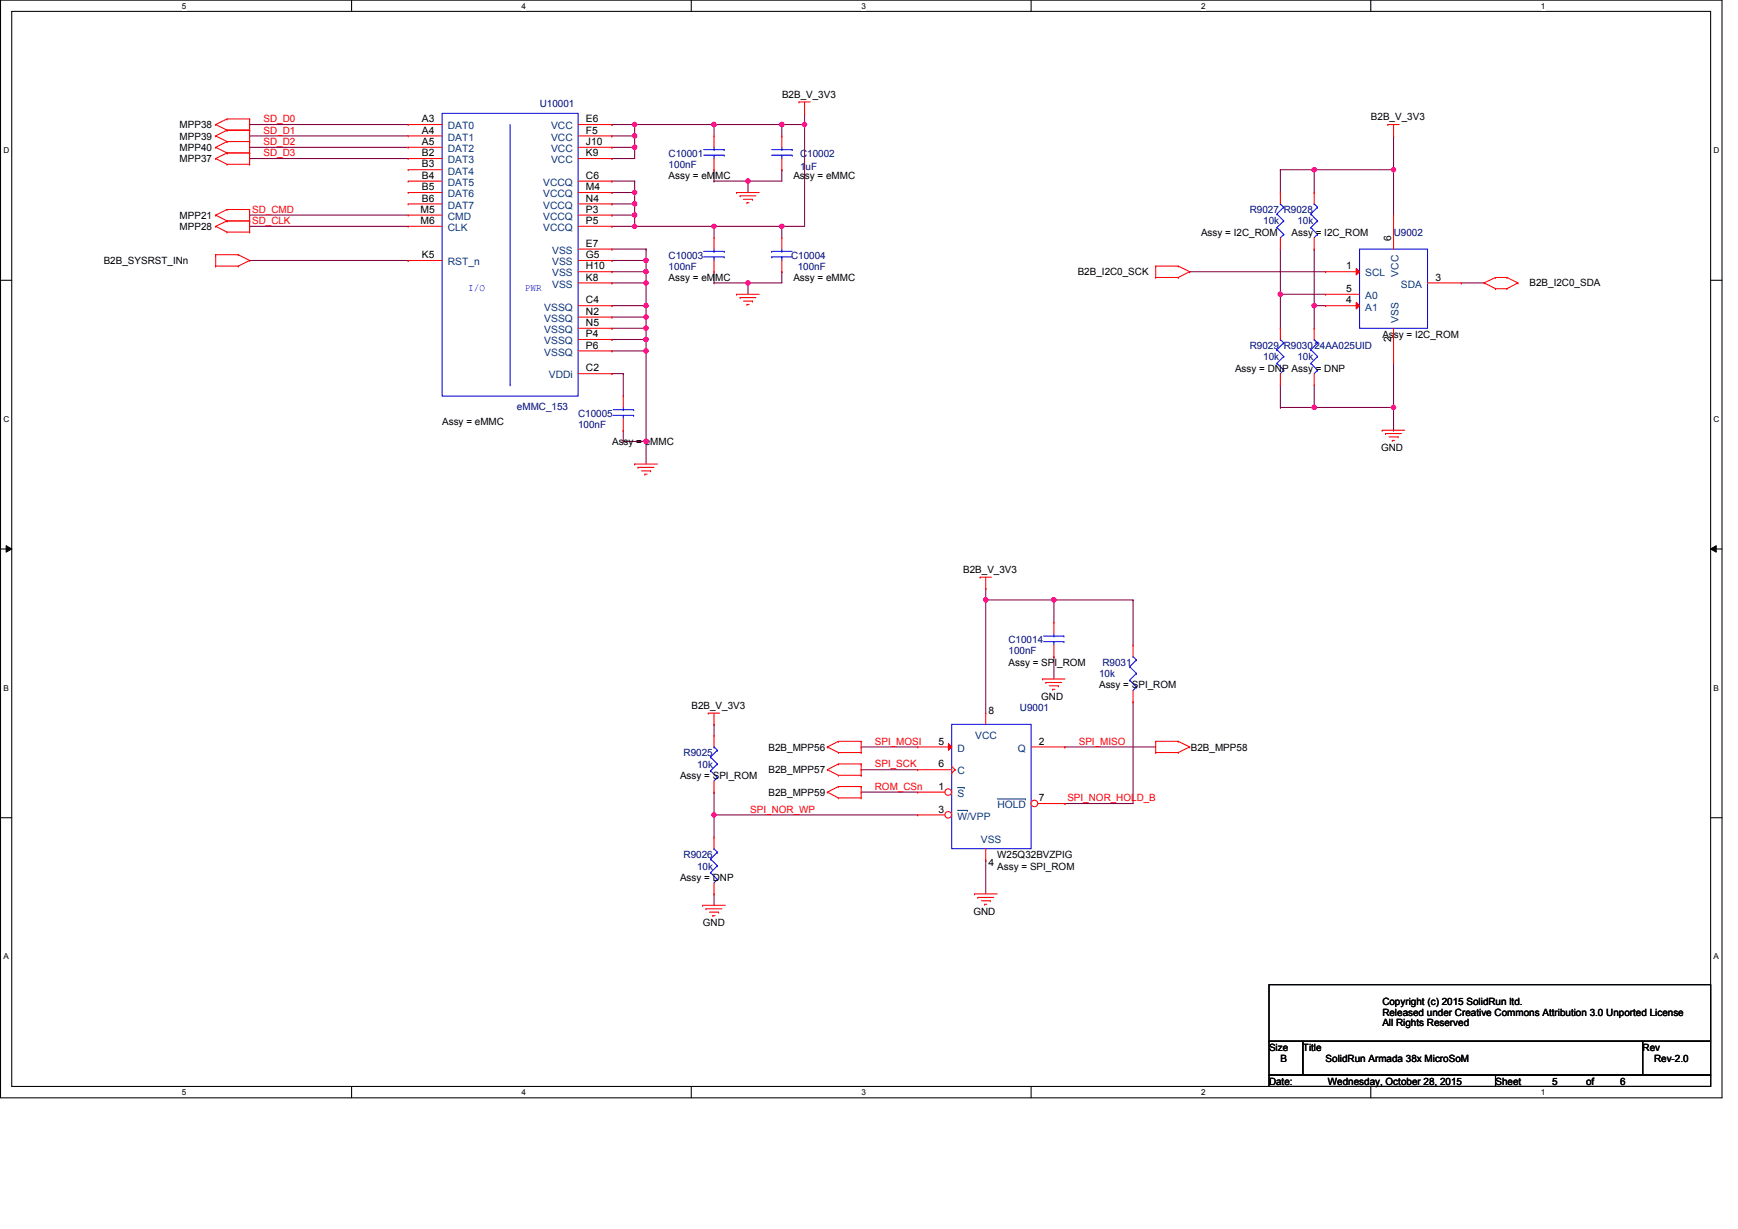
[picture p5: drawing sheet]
<svg xmlns="http://www.w3.org/2000/svg" width="420mm" height="297mm" viewBox="0 0 420 297" stroke-linecap="round" stroke-linejoin="round" font-family="sans-serif">
<path d="M.1 0h416v265.3h-416zM2.8 2.8h410.6v259.8h-410.6z" fill="none" stroke="#000" stroke-width=".25"/>
<g fill="#fff">
<path d="M43.9 .3h1.1v2.2h-1.1z"/>
<path d="M43.9 262.8h1.1v2.2h-1.1z"/>
</g>
<path d="M85 0v2.8M85 262.6v2.7" fill="none" stroke="#000" stroke-width=".25"/>
<g fill="#fff">
<path d="M126 .3h1.1v2.2h-1.1z"/>
<path d="M126 262.8h1.1v2.2h-1.1z"/>
</g>
<path d="M167 0v2.8M167 262.6v2.7" fill="none" stroke="#000" stroke-width=".25"/>
<g fill="#fff">
<path d="M208.2 .3h1.1v2.2h-1.1z"/>
<path d="M208.2 262.8h1.1v2.2h-1.1z"/>
</g>
<path d="M249.2 0v2.8M249.2 262.6v2.7" fill="none" stroke="#000" stroke-width=".25"/>
<g fill="#fff">
<path d="M290.2 .3h1.1v2.2h-1.1z"/>
<path d="M290.2 262.8h1.1v2.2h-1.1z"/>
</g>
<path d="M331.3 0v2.8M331.3 262.6v2.7" fill="none" stroke="#000" stroke-width=".25"/>
<g fill="#fff">
<path d="M372.4 .3h1.1v2.2h-1.1z"/>
<path d="M372.4 262.8h1.1v2.2h-1.1z"/>
<path d="M.8 35.2h1.4v2.2h-1.4z"/>
<path d="M414.1 35.2h1.4v2.2h-1.4z"/>
<path d="M.8 100.2h1.4v2.2h-1.4z"/>
<path d="M414.1 100.2h1.4v2.2h-1.4z"/>
</g>
<path d="M.1 67.7h2.7M413.4 67.7h2.7" fill="none" stroke="#000" stroke-width=".25"/>
<g fill="#fff">
<path d="M.8 165.1h1.4v2.2h-1.4z"/>
<path d="M414.1 165.1h1.3v2.2h-1.3z"/>
</g>
<path d="M.1 132.7h2.7M413.4 132.7h2.7" fill="none" stroke="#000" stroke-width=".25"/>
<path d="M1.5 131.9l1.3 .8-1.3 .7zM413.4 132.7l1.3-.8v1.5z" fill="#000"/>
<path d="M1.5 131.9l1.3 .8-1.3 .7zM413.4 132.7l1.3-.8v1.5z" fill="none" stroke="#000" stroke-width=".24"/>
<g fill="#fff">
<path d="M.8 230.1h1.4v2.2h-1.4z"/>
<path d="M414.1 230.1h1.3v2.2h-1.3z"/>
</g>
<path d="M.1 197.6h2.7M413.4 197.6h2.7" fill="none" stroke="#000" stroke-width=".25"/>
<g fill="none" stroke="#800040" stroke-width=".25">
<path d="M60.3 32.9h.1M60.3 35.6h.1M60.3 38.3h.1M60.3 30.1h.1M60.3 32.9h38.3M60.3 35.6h38.3M60.3 38.3h38.3M60.3 30.1h38.3M60.3 52h.1M60.3 54.7h.1M60.3 52h38.3M60.3 54.7h38.3"/>
<path d="M60.3 62.9h38.3M98.6 62.9h.1M147.9 60.2h.1M147.9 60.2h8.2M156.1 60.2h.1M156.1 60.2v2.7"/>
</g>
<circle cx="156.1" cy="62.9" r=".52" fill="#f0f"/>
<circle cx="156.1" cy="62.9" r=".52" fill="none" stroke="#f0f" stroke-width=".25"/>
<path d="M147.9 62.9h.1M147.9 65.7h.1M147.9 62.9h8.2M147.9 65.7h8.2M156.1 62.9h.1M156.1 65.7h.1M156.1 62.9v5.5" fill="none" stroke="#800040" stroke-width=".25"/>
<circle cx="156.1" cy="65.6" r=".53" fill="#f0f"/>
<circle cx="156.1" cy="65.6" r=".53" fill="none" stroke="#f0f" stroke-width=".25"/>
<path d="M147.9 68.4h.1M147.9 68.4h8.2M156.1 68.4h.1M156.1 68.4v5.5" fill="none" stroke="#800040" stroke-width=".25"/>
<circle cx="156.1" cy="73.8" r=".52" fill="#f0f"/>
<circle cx="156.1" cy="73.8" r=".52" fill="none" stroke="#f0f" stroke-width=".25"/>
<circle cx="156.1" cy="68.4" r=".52" fill="#f0f"/>
<circle cx="156.1" cy="68.4" r=".52" fill="none" stroke="#f0f" stroke-width=".25"/>
<path d="M147.9 73.9h.1M147.9 73.9h8.2M156.1 73.9h.1M156.1 73.9v2.7" fill="none" stroke="#800040" stroke-width=".25"/>
<circle cx="156.1" cy="76.6" r=".52" fill="#f0f"/>
<circle cx="156.1" cy="76.6" r=".52" fill="none" stroke="#f0f" stroke-width=".25"/>
<path d="M147.9 76.6h.1M147.9 79.3h.1M147.9 76.6h8.2M156.1 76.6h.1M156.1 76.6v2.7h-8.2" fill="none" stroke="#800040" stroke-width=".25"/>
<circle cx="156.1" cy="79.3" r=".53" fill="#f0f"/>
<circle cx="156.1" cy="79.3" r=".53" fill="none" stroke="#f0f" stroke-width=".25"/>
<path d="M156.1 79.3h.1M156.1 79.3v5.5M147.9 82h.1M147.9 82h8.2M156.1 82h.1" fill="none" stroke="#800040" stroke-width=".25"/>
<circle cx="156.1" cy="82" r=".53" fill="#f0f"/>
<circle cx="156.1" cy="82" r=".53" fill="none" stroke="#f0f" stroke-width=".25"/>
<path d="M147.9 84.8h.1M147.9 84.8h8.2M156.1 84.8h.1M156.1 84.8v21.9" fill="none" stroke="#800040" stroke-width=".25"/>
<circle cx="156.1" cy="106.6" r=".53" fill="#f0f"/>
<circle cx="156.1" cy="106.6" r=".53" fill="none" stroke="#f0f" stroke-width=".25"/>
<circle cx="156.1" cy="84.8" r=".53" fill="#f0f"/>
<circle cx="156.1" cy="84.8" r=".53" fill="none" stroke="#f0f" stroke-width=".25"/>
<g fill="none" stroke="#800040" stroke-width=".25">
<path d="M147.9 30.1h.1M147.9 30.1h5.5M172.6 30.1h.1M172.6 30.1h16.3M172.6 30.1v2.8M147.9 90.3h.1M147.9 90.3h2.7M150.6 90.3h.1M150.6 90.3v5.4M150.6 106.7h.1M150.6 104h.1M150.6 104v2.7"/>
<path d="M150.6 106.7h5.5M156.1 106.7h.1M156.1 106.7v5.4"/>
</g>
<circle cx="188.9" cy="30.1" r=".53" fill="#f0f"/>
<circle cx="188.9" cy="30.1" r=".53" fill="none" stroke="#f0f" stroke-width=".25"/>
<path d="M172.6 43.8h.1M172.6 43.8h16.3M180.8 43.8h.1M180.8 43.8v2.7" fill="none" stroke="#800040" stroke-width=".25"/>
<circle cx="180.7" cy="43.8" r=".54" fill="#f0f"/>
<circle cx="180.7" cy="43.8" r=".54" fill="none" stroke="#f0f" stroke-width=".25"/>
<path d="M188.9 54.7h.1M188.9 54.7v2.7" fill="none" stroke="#800040" stroke-width=".25"/>
<circle cx="188.9" cy="54.7" r=".52" fill="#f0f"/>
<circle cx="188.9" cy="54.7" r=".52" fill="none" stroke="#f0f" stroke-width=".25"/>
<g fill="none" stroke="#800040" stroke-width=".25">
<path d="M172.6 54.7h.1M172.6 41h.1M172.6 54.7h16.3M172.6 41v2.8M172.6 54.7v2.7M188.9 41h.1M188.9 41v2.8M172.6 65.7h.1M172.6 65.7v2.7M180.8 68.4h.1M180.8 68.4v2.7M188.9 65.7h.1"/>
<path d="M188.9 65.7v2.7h-8.1"/>
</g>
<circle cx="180.7" cy="68.4" r=".53" fill="#f0f"/>
<circle cx="180.7" cy="68.4" r=".53" fill="none" stroke="#f0f" stroke-width=".25"/>
<path d="M147.9 32.9h.1M147.9 32.9h5.5M188.9 30.1h.1M188.9 30.1v2.8M172.6 68.4h.1M172.6 68.4h8.2" fill="none" stroke="#800040" stroke-width=".25"/>
<circle cx="153.4" cy="32.8" r=".52" fill="#f0f"/>
<circle cx="153.4" cy="32.8" r=".52" fill="none" stroke="#f0f" stroke-width=".25"/>
<path d="M153.4 30.1h.1M153.4 30.1v2.8M153.4 30.1h19.2" fill="none" stroke="#800040" stroke-width=".25"/>
<circle cx="172.5" cy="30.1" r=".53" fill="#f0f"/>
<circle cx="172.5" cy="30.1" r=".53" fill="none" stroke="#f0f" stroke-width=".25"/>
<circle cx="153.4" cy="30.1" r=".53" fill="#f0f"/>
<circle cx="153.4" cy="30.1" r=".53" fill="none" stroke="#f0f" stroke-width=".25"/>
<path d="M147.9 35.6h.1M147.9 38.3h.1M147.9 35.6h5.5M153.4 32.9h.1M153.4 35.6h.1M153.4 32.9v5.4h-5.5" fill="none" stroke="#800040" stroke-width=".25"/>
<circle cx="153.4" cy="35.6" r=".52" fill="#f0f"/>
<circle cx="153.4" cy="35.6" r=".52" fill="none" stroke="#f0f" stroke-width=".25"/>
<path d="M147.9 54.7h.1M147.9 52h.1M147.9 54.7h5.5M147.9 52h5.5" fill="none" stroke="#800040" stroke-width=".25"/>
<circle cx="153.4" cy="52" r=".53" fill="#f0f"/>
<circle cx="153.4" cy="52" r=".53" fill="none" stroke="#f0f" stroke-width=".25"/>
<path d="M153.4 52h.1M153.4 54.7h.1M153.4 52v2.7M153.4 54.7h19.2" fill="none" stroke="#800040" stroke-width=".25"/>
<circle cx="172.5" cy="54.7" r=".52" fill="#f0f"/>
<circle cx="172.5" cy="54.7" r=".52" fill="none" stroke="#f0f" stroke-width=".25"/>
<circle cx="153.4" cy="54.7" r=".52" fill="#f0f"/>
<circle cx="153.4" cy="54.7" r=".52" fill="none" stroke="#f0f" stroke-width=".25"/>
<path d="M147.9 49.3h.1M147.9 46.5h.1M147.9 49.3h5.5M147.9 46.5h5.5M153.4 49.3h.1M153.4 46.5h.1M153.4 46.5v5.5" fill="none" stroke="#800040" stroke-width=".25"/>
<circle cx="153.4" cy="49.3" r=".52" fill="#f0f"/>
<circle cx="153.4" cy="49.3" r=".52" fill="none" stroke="#f0f" stroke-width=".25"/>
<circle cx="153.4" cy="46.5" r=".52" fill="#f0f"/>
<circle cx="153.4" cy="46.5" r=".52" fill="none" stroke="#f0f" stroke-width=".25"/>
<path d="M188.9 30.1h.1M188.9 30.1h5.5M194.4 30.1h.1M194.4 27.4v27.3M147.9 43.8h.1M147.9 43.8h5.5M153.4 43.8h.1M153.4 43.8v2.7" fill="none" stroke="#800040" stroke-width=".25"/>
<circle cx="194.4" cy="30.1" r=".54" fill="#f0f"/>
<circle cx="194.4" cy="30.1" r=".54" fill="none" stroke="#f0f" stroke-width=".25"/>
<path d="M188.9 54.7h.1M188.9 54.7h5.5M317.6 41h.1M317.6 41v5.5M254.7 145h.1M254.7 145h19.1" fill="none" stroke="#800040" stroke-width=".25"/>
<circle cx="254.6" cy="145" r=".54" fill="#f0f"/>
<circle cx="254.6" cy="145" r=".54" fill="none" stroke="#f0f" stroke-width=".25"/>
<g fill="none" stroke="#800040" stroke-width=".25">
<path d="M287.5 65.7h.1M287.5 65.7h32.8M353.1 68.4h.1M353.1 68.4h5.5M238.2 145h.1M238.2 142.2h.1M238.2 145h16.5M238.2 142.2v30.1M273.8 145h.1M273.8 145v10.9M172.6 175h.1M172.6 175v2.8"/>
<path d="M273.8 169.6h.1M273.8 169.6v24.6h-16.5M172.6 191.4h.1M172.6 191.4v5.5M257.3 194.2h.1M238.2 207.9h.1M238.2 207.9v8.1"/>
</g>
<circle cx="238.2" cy="145" r=".52" fill="#f0f"/>
<circle cx="238.2" cy="145" r=".52" fill="none" stroke="#f0f" stroke-width=".25"/>
<path d="M336.8 32.9h.1M336.8 32.9v8.1M254.7 158.7h.1M254.7 145h.1M254.7 145v5.4M254.7 158.7v5.4" fill="none" stroke="#800040" stroke-width=".25"/>
<circle cx="336.8" cy="41" r=".52" fill="#f0f"/>
<circle cx="336.8" cy="41" r=".52" fill="none" stroke="#f0f" stroke-width=".25"/>
<path d="M317.6 73.9h.1M317.6 60.2h.1M317.6 73.9h2.7M317.6 60.2v13.7M336.8 98.5h.1M336.8 87.5v11" fill="none" stroke="#800040" stroke-width=".25"/>
<circle cx="317.6" cy="73.9" r=".52" fill="#f0f"/>
<circle cx="317.6" cy="73.9" r=".52" fill="none" stroke="#f0f" stroke-width=".25"/>
<path d="M317.6 41h.1M317.6 41h19.2M336.8 41h.1M336.8 41v11M172.6 196.9h.1M172.6 196.9v5.5M172.6 196.9h49.2M172.6 216h.1M172.6 216v2.8" fill="none" stroke="#800040" stroke-width=".25"/>
<circle cx="172.5" cy="196.9" r=".52" fill="#f0f"/>
<circle cx="172.5" cy="196.9" r=".52" fill="none" stroke="#f0f" stroke-width=".25"/>
<path d="M317.6 73.9h.1M317.6 73.9v5.4M317.6 98.5h.1M317.6 93v5.5M317.6 98.5h19.2M336.8 98.5h.1M336.8 98.5v5.5M336.8 104h.1" fill="none" stroke="#800040" stroke-width=".25"/>
<circle cx="336.7" cy="98.5" r=".53" fill="#f0f"/>
<circle cx="336.7" cy="98.5" r=".53" fill="none" stroke="#f0f" stroke-width=".25"/>
<path d="M309.4 98.5h.1M309.4 93v5.5M309.4 98.5h8.2M317.6 98.5h.1" fill="none" stroke="#800040" stroke-width=".25"/>
<circle cx="317.6" cy="98.5" r=".53" fill="#f0f"/>
<circle cx="317.6" cy="98.5" r=".53" fill="none" stroke="#f0f" stroke-width=".25"/>
<path d="M309.4 41h.1M309.4 41v5.5M309.4 41h8.2M317.6 41h.1M309.4 71.1h.1M309.4 60.2v10.9" fill="none" stroke="#800040" stroke-width=".25"/>
<circle cx="317.6" cy="41" r=".52" fill="#f0f"/>
<circle cx="317.6" cy="41" r=".52" fill="none" stroke="#f0f" stroke-width=".25"/>
<path d="M309.4 71.1h.1M309.4 71.1h10.9" fill="none" stroke="#800040" stroke-width=".25"/>
<circle cx="309.4" cy="71.1" r=".54" fill="#f0f"/>
<circle cx="309.4" cy="71.1" r=".54" fill="none" stroke="#f0f" stroke-width=".25"/>
<path d="M309.4 79.3h.1M309.4 71.1v8.2M208.1 180.5h.1M208.1 186h.1M208.1 191.4h.1M208.1 180.5h13.7M208.1 186h13.7M208.1 191.4h13.7M257.3 180.5h.1M257.3 180.5h22" fill="none" stroke="#800040" stroke-width=".25"/>
<g fill="none" stroke="#f00" stroke-width=".25">
<path d="M52.1 30.1h.1M52.1 32.9h.1M52.1 35.6h.1M52.1 38.3h.1M52.1 30.1l2.8 1.4M52.1 32.9l2.8 1.3M52.1 35.6l2.8 1.4M52.1 38.3l2.8 1.4M54.9 28.7h.1M54.9 31.5h.1M54.9 34.2h.1M54.9 37h.1"/>
<path d="M54.9 39.7h.1M54.9 28.7h5.4M54.9 28.7l-2.8 1.4M54.9 31.5h5.4M54.9 31.5l-2.8 1.4M54.9 34.2h5.4M54.9 34.2l-2.8 1.4M54.9 37h5.4M54.9 37l-2.8 1.3M54.9 39.7h5.4M60.3 31.5h.1M60.3 28.7h.1"/>
<path d="M60.3 34.2h.1M60.3 37h.1M60.3 39.7h.1M60.3 28.7v11M98.6 30.1h.1M98.6 32.9h.1M98.6 35.6h.1M98.6 38.3h.1M98.6 30.1h8.2M98.6 32.9h8.2M98.6 35.6h8.2M98.6 38.3h8.2"/>
<path d="M139.7 30.1h8.2M139.7 32.9h8.2M139.7 35.6h8.2M139.7 38.3h8.2M147.9 30.1h.1M147.9 32.9h.1M147.9 35.6h.1M147.9 38.3h.1M188.9 32.9h.1M188.9 32.9v2.7M188.9 38.3v2.7M193.1 24.6h.1"/>
<path d="M193.1 24.6h2.7M194.4 27.4h.1M194.4 24.6v2.8M335.4 30.1h.1M335.4 30.1h2.7M336.8 32.9h.1M336.8 30.1v2.8M52.1 52h.1M52.1 54.7h.1M52.1 52l2.8 1.4M52.1 54.7l2.8 1.4M54.9 50.6h.1"/>
<path d="M54.9 53.4h.1M54.9 56.1h.1M54.9 50.6h5.4M54.9 50.6l-2.8 1.4M54.9 53.4h5.4M54.9 53.4l-2.8 1.3M54.9 56.1h5.4M60.3 53.4h.1M60.3 50.6h.1M60.3 56.1h.1M60.3 50.6v5.5M98.6 41h.1"/>
<path d="M98.6 43.8h.1M98.6 46.5h.1M98.6 49.3h.1M98.6 52h.1M98.6 54.7h.1M98.6 46.5h8.2M98.6 41h8.2M98.6 43.8h8.2M98.6 49.3h8.2M98.6 52h8.2M98.6 54.7h8.2M139.7 46.5h8.2"/>
<path d="M139.7 43.8h8.2M139.7 49.3h8.2M139.7 52h8.2M139.7 54.7h8.2M147.9 43.8h.1M147.9 46.5h.1M147.9 49.3h.1M147.9 52h.1M147.9 54.7h.1M172.6 57.4h.1M172.6 57.4v2.8M178 46.5h.1"/>
<path d="M178 46.5h5.5M178.9 47.3h.1M178.9 47.3h3.8M179.7 48.2h2.2M180.5 49h.1M180.5 49h.5M181.9 48.2h.1M188.9 41h.1M188.9 57.4h.1M188.9 57.4v2.8M309.4 46.5h.1M309.4 46.5v2.8"/>
<path d="M309.4 57.4v2.8M52.1 64.3h.1M52.1 61.6h.1M52.1 61.6h5.5M52.1 64.3h5.5M52.1 61.6v2.7M57.6 61.6h.1M57.6 64.3h.1M57.6 61.6l2.7 1.3M60.3 62.9h.1M60.3 62.9l-2.7 1.4M98.6 62.9h.1"/>
<path d="M98.6 62.9h8.2M139.7 62.9h8.2M139.7 60.2h8.2M139.7 65.7h8.2M139.7 68.4h8.2M139.7 73.9h8.2M139.7 76.6h8.2M139.7 79.3h8.2M147.9 60.2h.1M147.9 62.9h.1M147.9 65.7h.1M147.9 68.4h.1"/>
<path d="M147.9 73.9h.1M147.9 76.6h.1M147.9 79.3h.1M172.6 65.7h.1M172.6 62.9v2.8M178 71.1h.1M178 71.1h5.5M178.9 71.9h.1M178.9 71.9h3.8M179.7 72.8h2.2M180.5 73.6h.1M180.5 73.6h.5"/>
<path d="M181.9 72.8h.1M188.9 65.7h.1M188.9 62.9v2.8M279.3 67.1h.1M279.3 64.3h.1M279.3 64.3h5.4M279.3 67.1h5.4M279.3 64.3v2.8M284.7 64.3h.1M284.7 67.1h.1M284.7 64.3l2.8 1.4M287.5 65.7h.1"/>
<path d="M287.5 65.7l-2.8 1.4M309.4 79.3h.1M309.4 60.2h.1M309.4 79.3v2.7M317.6 79.3h.1M317.6 79.3v2.7M358.6 68.4h.1M358.6 68.4l2.8 1.4M361.4 69.8h.1M361.4 67.1h.1M361.4 69.8h2.8M361.4 67.1l-2.8 1.3"/>
<path d="M361.4 67.1h2.8M364.2 69.8h.1M364.2 67.1h.1M364.2 67.1l2.6 1.3M366.8 68.4h.1M366.8 68.4l-2.6 1.4M139.7 82h8.2M139.7 84.8h8.2M139.7 90.3h8.2M147.9 82h.1M147.9 84.8h.1M147.9 90.3h.1"/>
<path d="M309.4 93h.1M309.4 90.3v2.7M317.6 93h.1M317.6 90.3v2.7M153.4 112.1h.1M153.4 112.1h5.5M154.2 112.9h.1M154.2 112.9h3.8M155 113.8h2.2M155.8 114.6h.1M155.8 114.6h.6M157.2 113.8h.1"/>
<path d="M334 104h.1M334 104h5.5M334.8 104.8h.1M334.8 104.8h3.9M335.7 105.6h2.2M336.5 106.4h.1M336.5 106.4h.5M337.9 105.6h.1M236.9 139.5h.1M236.9 139.5h2.7M238.2 139.5v2.7M238.2 142.2h.1"/>
<path d="M273.8 155.9h.1M273.8 155.9v2.8M171.2 172.3h.1M171.2 172.3h2.7M172.6 175h.1M172.6 177.8h.1M172.6 172.3v2.7M172.6 177.8v2.7M202.6 179.2h.1M202.6 179.2h5.5M202.6 179.2l-2.7 1.3M208.1 179.2h.1"/>
<path d="M208.1 179.2v2.7M251.9 164.1h.1M251.9 164.1h5.4M252.7 164.9h.1M252.7 164.9h3.8M253.6 165.7h2.2M254.4 166.6h.1M254.4 166.6h.5M255.8 165.7h.1M273.8 169.6h.1M273.8 166.8v2.8M279.3 179.2h.1"/>
<path d="M279.3 179.2v2.7M279.3 179.2h5.4M284.7 179.2h.1M284.7 179.2l2.8 1.3M172.6 191.4h.1M172.6 188.7v2.7M199.9 186h.1M199.9 191.4h.1M199.9 180.5h.1M199.9 186l2.7 1.4M199.9 191.4l2.7 1.4M199.9 180.5l2.7 1.4"/>
<path d="M202.6 184.6h.1M202.6 187.4h.1M202.6 190.1h.1M202.6 192.8h.1M202.6 181.9h.1M202.6 184.6h5.5M202.6 184.6l-2.7 1.4M202.6 187.4h5.5M202.6 181.9h5.5M202.6 190.1h5.5M202.6 190.1l-2.7 1.3M202.6 192.8h5.5"/>
<path d="M208.1 187.4h.1M208.1 184.6h.1M208.1 192.8h.1M208.1 190.1h.1M208.1 181.9h.1M208.1 184.6v2.8M208.1 190.1v2.7M279.3 181.9h.1M279.3 181.9h5.4M284.7 181.9h.1M287.5 180.5h.1M287.5 180.5l-2.8 1.4"/>
<path d="M169.8 218.8h.1M169.8 218.8h5.5M170.6 219.6h.1M170.6 219.6h3.9M172.6 216h.1M172.6 202.4h.1M172.6 202.4v2.7M172.6 213.4v2.6M235.5 216h.1M235.5 216h5.5M236.3 216.9h.1M236.3 216.9h3.8"/>
<path d="M237.2 217.7h2.1M237.9 218.5h.1M237.9 218.5h.6M239.3 217.7h.1M171.4 220.4h2.3M172.3 221.3h.1M172.3 221.3h.5M173.7 220.4h.1"/>
</g>
<path d="M306.7 238h106.7v13.6h-106.7zM306.7 251.6h8.1v8.2h-8.1zM306.7 259.8h54.7v2.8h-54.7zM314.8 251.6h82.2v8.2h-82.2zM361.4 259.8h52v2.8h-52zM397 251.6h16.4v8.2h-16.4z" fill="none" stroke="#000" stroke-width=".25"/>
<g fill="none" stroke="#00f" stroke-width=".25">
<path d="M106.8 27.4h32.9v68.3h-32.9zM123.3 30.1v62.9M186.5 37.5h4.9M186.5 36.2h4.9M188.9 36.2h.1M188.9 37.5h.1M188.9 35.6v.6M188.9 37.5v.8M191.4 37.5h.1M191.4 36.2h.1M308.6 55h.1M308.6 51.7h.1"/>
<path d="M308.6 55l1.6 1.6M308.6 51.7l1.6 1.7M309.4 49.3h.1M309.4 49.3l.8 .8M310.2 56.6h.1M310.2 53.4h.1M310.2 50.1h.1M310.2 56.6l-.8 .8M310.2 53.4l-1.6 1.6M310.2 50.1l-1.6 1.6M170.1 62.1h4.9M170.1 60.7h4.9"/>
<path d="M172.6 60.7h.1M172.6 62.1h.1M172.6 60.2v.5M172.6 62.1v.8M175 62.1h.1M175 60.7h.1M186.5 62.1h.1M186.5 60.7h.1M186.5 62.1h4.9M186.5 60.7h4.9M188.9 60.7h.1M188.9 62.1h.1"/>
<path d="M188.9 60.2v.5M188.9 62.1v.8M328.5 60.2h16.5v19.1h-16.5zM123.3 93h.1M308.6 87.8h.1M308.6 84.5h.1M308.6 87.8l1.6 1.7M308.6 84.5l1.6 1.6M309.4 82h.1M309.4 82l.8 .9M310.2 89.5h.1M310.2 86.1h.1"/>
<path d="M310.2 82.9h.1M310.2 89.5l-.8 .8M310.2 86.1l-1.6 1.7M310.2 82.9l-1.6 1.6M316.8 87.8h.1M316.8 84.5h.1M316.8 87.8l1.6 1.7M316.8 84.5l1.6 1.6M317.6 82h.1M317.6 82l.8 .9M318.4 89.5h.1M318.4 86.1h.1"/>
<path d="M318.4 82.9h.1M318.4 89.5l-.8 .8M318.4 86.1l-1.6 1.7M318.4 82.9l-1.6 1.6M273.8 158.7h.1M273.8 158.7l.8 .8M274.6 159.5h.1M274.6 159.5l-1.6 1.6M273 164.4h.1M273 161.1h.1M273 164.4l1.6 1.6M273 161.1l1.6 1.6"/>
<path d="M274.6 166h.1M274.6 162.7h.1M274.6 166l-.8 .8M274.6 162.7l-1.6 1.7M171.7 186.3h.1M171.7 183h.1M171.7 186.3l1.7 1.6M171.7 183l1.7 1.6M172.6 180.5h.1M172.6 180.5l.8 .8M173.4 187.9h.1M173.4 184.6h.1"/>
<path d="M173.4 181.3h.1M173.4 187.9l-.8 .8M173.4 184.6l-1.7 1.7M173.4 181.3l-1.7 1.7M171.7 210.9h.1M171.7 207.6h.1M171.7 210.9l1.7 1.6M171.7 207.6l1.7 1.6M172.6 205.1h.1M172.6 205.1l.8 .9M173.4 212.5h.1M173.4 209.2h.1"/>
<path d="M173.4 206h.1M173.4 212.5l-.8 .9M173.4 209.2l-1.7 1.7M173.4 206l-1.7 1.6"/>
</g>
<path d="M327.7 73.1l.8 .8-.8 .8z" fill="#f00"/>
<path d="M320.3 73.9h.1M320.3 73.9h8.2M327.7 73.1l.8 .8-.8 .8zM345 68.4h8.1M353.1 68.4h.1" fill="none" stroke="#f00" stroke-width=".25"/>
<path d="M327.7 64.9l.8 .8-.8 .8z" fill="#f00"/>
<g fill="none" stroke="#f00" stroke-width=".25">
<path d="M172.6 32.9h.1M172.6 32.9v2.7M172.6 38.3v2.7M172.6 41h.1M317.6 46.5h.1M317.6 46.5v2.8M317.6 57.4v2.8M336.8 52h.1M336.8 52v8.2M317.6 60.2h.1M320.3 65.7h.1M320.3 71.1h.1"/>
<path d="M320.3 65.7h8.2M320.3 71.1h8.2M327.7 64.9l.8 .8-.8 .8zM336.8 79.3v8.2M150.6 95.7h.1M150.6 95.7v2.8M336.8 87.5h.1M150.6 104h.1M150.6 101.2v2.8"/>
</g>
<g fill="none" stroke="#00f" stroke-width=".25">
<path d="M170.1 37.5h4.9M170.1 36.2h4.9M172.6 36.2h.1M172.6 37.5h.1M172.6 35.6v.6M172.6 37.5v.8M175 37.5h.1M175 36.2h.1M316.8 55h.1M316.8 51.7h.1M316.8 55l1.6 1.6M316.8 51.7l1.6 1.7"/>
<path d="M317.6 49.3h.1M317.6 49.3l.8 .8M318.4 56.6h.1M318.4 53.4h.1M318.4 50.1h.1M318.4 56.6l-.8 .8M318.4 53.4l-1.6 1.6M318.4 50.1l-1.6 1.6M148.2 99h4.9M150.6 99h.1M150.6 98.5v.5M153.1 99h.1"/>
<path d="M148.2 100.4h4.9M150.6 100.4h.1M150.6 100.4v.8M153.1 100.4h.1M230 175h19.2v30.1h-19.2z"/>
</g>
<circle cx="229.2" cy="191.4" r=".8" fill="#fff"/>
<g fill="none" stroke="#f00" stroke-width=".25">
<path d="M221.8 191.4h.1M221.8 191.4h6.5M249.2 180.5h8.1M257.3 180.5h.1"/>
<circle cx="229.2" cy="191.4" r=".8"/>
</g>
<path d="M231.4 190.3h1.6M233 190.3h.1" fill="none" stroke="#004080" stroke-width=".24"/>
<circle cx="229.2" cy="196.9" r=".8" fill="#fff"/>
<g fill="none" stroke="#f00" stroke-width=".25">
<path d="M221.8 196.9h.1M221.8 196.9h6.5M238.2 207.9h.1M238.2 205.1v2.8"/>
<circle cx="229.2" cy="196.9" r=".8"/>
</g>
<path d="M231.4 195.8h2.4M233.8 195.8h.1" fill="none" stroke="#004080" stroke-width=".24"/>
<path d="M229.2 179.7l.8 .8-.8 .8z" fill="#f00"/>
<path d="M229.2 179.7l.8 .8-.8 .8zM221.8 180.5h.1M221.8 186h.1M221.8 180.5h8.2M221.8 186h8.2M230 186.8h.1M230 185.2l.8 .8M230.8 186h.1M230.8 186l-.8 .8" fill="none" stroke="#f00" stroke-width=".25"/>
<circle cx="250" cy="194.2" r=".8" fill="#fff"/>
<g fill="none" stroke="#f00" stroke-width=".25">
<path d="M254.7 150.4h.1M254.7 158.7h.1M254.7 150.4v2.8M254.7 155.9v2.8M238.2 172.3h.1M238.2 172.3v2.7M250.8 194.2h6.5M257.3 194.2h.1"/>
<circle cx="250" cy="194.2" r=".8"/>
</g>
<path d="M241 193.1h6.8M247.8 193.1h.1" fill="none" stroke="#004080" stroke-width=".24"/>
<path d="M252.2 155.1h4.9M252.2 153.7h4.9M254.7 153.7h.1M254.7 155.1h.1M254.7 153.2v.5M254.7 155.1v.8M257.1 155.1h.1M257.1 153.7h.1" fill="none" stroke="#00f" stroke-width=".25"/>
<circle cx="156.1" cy="62.9" r=".52" fill="#f0f"/>
<circle cx="156.1" cy="62.9" r=".52" fill="none" stroke="#f0f" stroke-width=".25"/>
<circle cx="156.1" cy="65.6" r=".53" fill="#f0f"/>
<circle cx="156.1" cy="65.6" r=".53" fill="none" stroke="#f0f" stroke-width=".25"/>
<circle cx="156.1" cy="73.8" r=".52" fill="#f0f"/>
<circle cx="156.1" cy="73.8" r=".52" fill="none" stroke="#f0f" stroke-width=".25"/>
<circle cx="156.1" cy="68.4" r=".52" fill="#f0f"/>
<circle cx="156.1" cy="68.4" r=".52" fill="none" stroke="#f0f" stroke-width=".25"/>
<circle cx="156.1" cy="76.6" r=".52" fill="#f0f"/>
<circle cx="156.1" cy="76.6" r=".52" fill="none" stroke="#f0f" stroke-width=".25"/>
<circle cx="156.1" cy="79.3" r=".53" fill="#f0f"/>
<circle cx="156.1" cy="79.3" r=".53" fill="none" stroke="#f0f" stroke-width=".25"/>
<circle cx="156.1" cy="82" r=".53" fill="#f0f"/>
<circle cx="156.1" cy="82" r=".53" fill="none" stroke="#f0f" stroke-width=".25"/>
<circle cx="156.1" cy="106.6" r=".53" fill="#f0f"/>
<circle cx="156.1" cy="106.6" r=".53" fill="none" stroke="#f0f" stroke-width=".25"/>
<circle cx="156.1" cy="84.8" r=".53" fill="#f0f"/>
<circle cx="156.1" cy="84.8" r=".53" fill="none" stroke="#f0f" stroke-width=".25"/>
<circle cx="188.9" cy="30.1" r=".53" fill="#f0f"/>
<circle cx="188.9" cy="30.1" r=".53" fill="none" stroke="#f0f" stroke-width=".25"/>
<circle cx="180.7" cy="43.8" r=".54" fill="#f0f"/>
<circle cx="180.7" cy="43.8" r=".54" fill="none" stroke="#f0f" stroke-width=".25"/>
<circle cx="188.9" cy="54.7" r=".52" fill="#f0f"/>
<circle cx="188.9" cy="54.7" r=".52" fill="none" stroke="#f0f" stroke-width=".25"/>
<circle cx="180.7" cy="68.4" r=".53" fill="#f0f"/>
<circle cx="180.7" cy="68.4" r=".53" fill="none" stroke="#f0f" stroke-width=".25"/>
<circle cx="153.4" cy="32.8" r=".52" fill="#f0f"/>
<circle cx="153.4" cy="32.8" r=".52" fill="none" stroke="#f0f" stroke-width=".25"/>
<circle cx="172.5" cy="30.1" r=".53" fill="#f0f"/>
<circle cx="172.5" cy="30.1" r=".53" fill="none" stroke="#f0f" stroke-width=".25"/>
<circle cx="153.4" cy="30.1" r=".53" fill="#f0f"/>
<circle cx="153.4" cy="30.1" r=".53" fill="none" stroke="#f0f" stroke-width=".25"/>
<circle cx="153.4" cy="35.6" r=".52" fill="#f0f"/>
<circle cx="153.4" cy="35.6" r=".52" fill="none" stroke="#f0f" stroke-width=".25"/>
<circle cx="153.4" cy="52" r=".53" fill="#f0f"/>
<circle cx="153.4" cy="52" r=".53" fill="none" stroke="#f0f" stroke-width=".25"/>
<circle cx="172.5" cy="54.7" r=".52" fill="#f0f"/>
<circle cx="172.5" cy="54.7" r=".52" fill="none" stroke="#f0f" stroke-width=".25"/>
<circle cx="153.4" cy="54.7" r=".52" fill="#f0f"/>
<circle cx="153.4" cy="54.7" r=".52" fill="none" stroke="#f0f" stroke-width=".25"/>
<circle cx="153.4" cy="49.3" r=".52" fill="#f0f"/>
<circle cx="153.4" cy="49.3" r=".52" fill="none" stroke="#f0f" stroke-width=".25"/>
<circle cx="153.4" cy="46.5" r=".52" fill="#f0f"/>
<circle cx="153.4" cy="46.5" r=".52" fill="none" stroke="#f0f" stroke-width=".25"/>
<circle cx="194.4" cy="30.1" r=".54" fill="#f0f"/>
<circle cx="194.4" cy="30.1" r=".54" fill="none" stroke="#f0f" stroke-width=".25"/>
<circle cx="254.6" cy="145" r=".54" fill="#f0f"/>
<circle cx="254.6" cy="145" r=".54" fill="none" stroke="#f0f" stroke-width=".25"/>
<circle cx="238.2" cy="145" r=".52" fill="#f0f"/>
<circle cx="238.2" cy="145" r=".52" fill="none" stroke="#f0f" stroke-width=".25"/>
<circle cx="336.8" cy="41" r=".52" fill="#f0f"/>
<circle cx="336.8" cy="41" r=".52" fill="none" stroke="#f0f" stroke-width=".25"/>
<circle cx="317.6" cy="73.9" r=".52" fill="#f0f"/>
<circle cx="317.6" cy="73.9" r=".52" fill="none" stroke="#f0f" stroke-width=".25"/>
<circle cx="172.5" cy="196.9" r=".52" fill="#f0f"/>
<circle cx="172.5" cy="196.9" r=".52" fill="none" stroke="#f0f" stroke-width=".25"/>
<circle cx="336.7" cy="98.5" r=".53" fill="#f0f"/>
<circle cx="336.7" cy="98.5" r=".53" fill="none" stroke="#f0f" stroke-width=".25"/>
<circle cx="317.6" cy="98.5" r=".53" fill="#f0f"/>
<circle cx="317.6" cy="98.5" r=".53" fill="none" stroke="#f0f" stroke-width=".25"/>
<circle cx="317.6" cy="41" r=".52" fill="#f0f"/>
<circle cx="317.6" cy="41" r=".52" fill="none" stroke="#f0f" stroke-width=".25"/>
<circle cx="309.4" cy="71.1" r=".54" fill="#f0f"/>
<circle cx="309.4" cy="71.1" r=".54" fill="none" stroke="#f0f" stroke-width=".25"/>
<g font-size="2.4">
<text x="189" y="23.6">B2B_V_3V3</text>
<text x="101.9" y="29.5">A3</text>
<text x="141.6" y="29.5">E6</text>
<text x="331.3" y="29.1">B2B_V_3V3</text>
<text x="43.4" y="31">MPP38</text>
<text x="43.4" y="33.7">MPP39</text>
<text x="101.9" y="32.3">A4</text>
<text x="101.9" y="35.1">A5</text>
<text x="141.6" y="32.3">F5</text>
<text x="141.6" y="35.1">J10</text>
<text x="43.4" y="36.5">MPP40</text>
<text x="43.4" y="39.2">MPP37</text>
<text x="101.9" y="37.7">B2</text>
<text x="101.9" y="40.5">B3</text>
<text x="141.6" y="37.7">K9</text>
<text x="101.9" y="43.2">B4</text>
<text x="101.9" y="46">B5</text>
<text x="141.6" y="43.2">C6</text>
<text x="141.6" y="46">M4</text>
<text x="161.6" y="43.3">Assy = eMMC</text>
<text x="191.7" y="43.3">Assy = eMMC</text>
<text x="43.4" y="52.9">MPP21</text>
<text x="101.6" y="51.4">M5</text>
<text x="101.9" y="48.7">B6</text>
<text x="141.6" y="48.7">N4</text>
<text x="141.6" y="51.4">P3</text>
<text x="43.4" y="55.6">MPP28</text>
<text x="101.6" y="54.1">M6</text>
<text x="141.6" y="54.1">P5</text>
<text x="141.6" y="59.6">E7</text>
<text x="290.2" y="57">Assy = I2C_ROM</text>
<text x="312.1" y="57">Assy = I2C_ROM</text>
<text x="336.2" y="58.3" transform="rotate(-90 336.2 58.3)">6</text>
<text x="25.1" y="63.8">B2B_SYSRST_INn</text>
<text x="101.9" y="62.4">K5</text>
<text x="141.6" y="62.4">G5</text>
<text x="141.6" y="65.1">H10</text>
<text x="325.3" y="65.1">1</text>
<text x="141.6" y="67.8">K8</text>
<text x="161.6" y="67.9">Assy = eMMC</text>
<text x="191.7" y="67.9">Assy = eMMC</text>
<text x="260.4" y="66.5">B2B_I2C0_SCK</text>
<text x="325.3" y="70.6">5</text>
<text x="346.9" y="67.8">3</text>
<text x="369.6" y="69">B2B_I2C0_SDA</text>
<text x="141.6" y="73.3">C4</text>
<text x="141.6" y="76.1">N2</text>
<text x="325.3" y="73.3">4</text>
<text x="141.6" y="78.7">N5</text>
<text x="141.6" y="81.5">P4</text>
<text x="334.1" y="81.6">Assy = I2C_ROM</text>
<text x="336.2" y="82.6" transform="rotate(-90 336.2 82.6)">2</text>
<text x="141.6" y="84.2">P6</text>
<text x="141.6" y="89.7">C2</text>
<text x="298.4" y="89.8">Assy = DNP Assy = DNP</text>
<text x="106.8" y="102.7">Assy = eMMC</text>
<text x="147.9" y="107.6">Assy = eMMC</text>
<text x="333.8" y="108.9">GND</text>
<text x="232.7" y="138.5">B2B_V_3V3</text>
<text x="243.7" y="160.9">Assy = SPI_ROM</text>
<text x="265.6" y="166.4">Assy = SPI_ROM</text>
<text x="167.1" y="171.3">B2B_V_3V3</text>
<text x="238.8" y="172.6">8</text>
<text x="251.6" y="169.1">GND</text>
<text x="226.8" y="180">5</text>
<text x="251.1" y="180">2</text>
<text x="185.7" y="181.4">B2B_MPP56</text>
<text x="226.8" y="185.4">6</text>
<text x="287.8" y="181.4">B2B_MPP58</text>
<text x="164.3" y="188.3">Assy = SPI_ROM</text>
<text x="185.7" y="186.9">B2B_MPP57</text>
<text x="226.8" y="190.9">1</text>
<text x="185.7" y="192.4">B2B_MPP59</text>
<text x="226.8" y="196.4">3</text>
<text x="251.1" y="193.6">7</text>
<text x="238.8" y="209.3">4</text>
<text x="241" y="207.4">W25Q32BVZPIG</text>
<text x="164.3" y="212.9">Assy = DNP</text>
<text x="241" y="210.1">Assy = SPI_ROM</text>
<text x="235.2" y="221.1">GND</text>
<text x="169.8" y="223.8">GND</text>
<text x="334.1" y="243">Copyright (c) 2015 SolidRun ltd.</text>
<text x="334.1" y="245.5">Released under Creative Commons Attribution 3.0 Unported License</text>
<text x="334.1" y="248">All Rights Reserved</text>
<text x="306.7" y="253.9">Size</text>
<text x="309.4" y="256.6">B</text>
<text x="314.9" y="253.9">Title</text>
<text x="320.3" y="256.6">SolidRun Armada 38x MicroSoM</text>
<text x="397" y="253.9">Rev</text>
<text x="399.7" y="256.6">Rev-2.0</text>
<text x="306.7" y="262.1">Date:</text>
<text x="320.9" y="262.1">Wednesday, October 28, 2015</text>
<text x="361.4" y="262.1">Sheet</text>
<text x="375.1" y="262.1">5</text>
<text x="383.3" y="262.1">of</text>
<text x="391.5" y="262.1">6</text>
</g>
<g font-size="2.4" fill="#f00">
<text x="63.7" y="29.6">SD_D0</text>
<text x="63.7" y="32.3">SD_D1</text>
<text x="63.7" y="35.1">SD_D2</text>
<text x="63.7" y="37.8">SD_D3</text>
<text x="60.9" y="51.4">SD_CMD</text>
<text x="60.9" y="54.2">SD_CLK</text>
<text x="211.4" y="180">SPI_MOSI</text>
<text x="211.4" y="185.5">SPI_SCK</text>
<text x="260.7" y="180">SPI_MISO</text>
<text x="211.4" y="190.9">ROM_CSn</text>
<text x="181.3" y="196.4">SPI_NOR_WP</text>
<text x="257.9" y="193.7">SPI_NOR_HOLD_B</text>
</g>
<g font-size="2.4" fill="#000080">
<text x="130.4" y="25.8">U10001</text>
<text x="161.6" y="37.8">C10001</text>
<text x="161.6" y="40.6">100nF</text>
<text x="193.3" y="37.8">C10002</text>
<text x="193.3" y="41.1">1uF</text>
<text x="302" y="51.5">R9027 R9028</text>
<text x="305.3" y="54.2">10k</text>
<text x="313.5" y="54.2">10k</text>
<text x="336.8" y="57">U9002</text>
<text x="161.6" y="62.5">C10003</text>
<text x="161.6" y="65.2">100nF</text>
<text x="191.2" y="62.5">C10004</text>
<text x="192.8" y="65.2">100nF</text>
<text x="302" y="84.3">R9029 R903024AA025UID</text>
<text x="305.3" y="87.1">10k</text>
<text x="313.5" y="87.1">10k</text>
<text x="124.9" y="99.1">eMMC_153</text>
<text x="139.7" y="100.8">C10005</text>
<text x="139.7" y="103.5">100nF</text>
<text x="243.7" y="155.4">C10014</text>
<text x="243.7" y="158.2">100nF</text>
<text x="266.4" y="160.9">R9031</text>
<text x="265.6" y="163.6">10k</text>
<text x="246.5" y="171.8">U9001</text>
<text x="165.2" y="182.8">R9025</text>
<text x="168.4" y="185.5">10k</text>
<text x="165.2" y="207.4">R9026</text>
<text x="168.4" y="210.1">10k</text>
</g>
<g font-size="2.4" fill="#004080">
<text x="108.2" y="31.3">DAT0</text>
<text x="108.2" y="34">DAT1</text>
<text x="133.2" y="31.3">VCC</text>
<text x="133.2" y="34">VCC</text>
<text x="108.2" y="36.7">DAT2</text>
<text x="108.2" y="39.5">DAT3</text>
<text x="133.2" y="36.7">VCC</text>
<text x="133.2" y="39.5">VCC</text>
<text x="108.2" y="42.2">DAT4</text>
<text x="108.2" y="45">DAT5</text>
<text x="108.2" y="47.7">DAT6</text>
<text x="131.3" y="45">VCCQ</text>
<text x="131.3" y="47.7">VCCQ</text>
<text x="108.2" y="50.4">DAT7</text>
<text x="108.2" y="53.1">CMD</text>
<text x="131.3" y="50.4">VCCQ</text>
<text x="131.3" y="53.1">VCCQ</text>
<text x="108.2" y="55.9">CLK</text>
<text x="131.3" y="55.9">VCCQ</text>
<text x="108.2" y="64.1">RST_n</text>
<text x="133.4" y="61.4">VSS</text>
<text x="133.4" y="64.1">VSS</text>
<text x="133.4" y="66.8">VSS</text>
<text x="133.4" y="69.6">VSS</text>
<text x="329.9" y="66.8">SCL</text>
<text x="337.9" y="66.8" transform="rotate(-90 337.9 66.8)">VCC</text>
<text x="338.5" y="69.6">SDA</text>
<text x="131.5" y="75.1">VSSQ</text>
<text x="131.5" y="77.8">VSSQ</text>
<text x="329.9" y="75.1">A1</text>
<text x="329.9" y="72.3">A0</text>
<text x="337.9" y="78" transform="rotate(-90 337.9 78)">VSS</text>
<text x="131.5" y="80.5">VSSQ</text>
<text x="131.5" y="83.2">VSSQ</text>
<text x="131.5" y="86">VSSQ</text>
<text x="132.6" y="91.4">VDDi</text>
<text x="235.7" y="178.6">VCC</text>
<text x="231.4" y="181.7">D</text>
<text x="246" y="181.7">Q</text>
<text x="231.4" y="187.2">C</text>
<text x="231.4" y="192.6">S</text>
<text x="241" y="195.4">HOLD</text>
<text x="231.4" y="198.1">W/VPP</text>
<text x="237" y="203.8">VSS</text>
</g>
<g font-size="2.4" fill="#00f">
<text x="113.2" y="70.4">I/O</text>
<text x="126.8" y="70.4">PWR</text>
</g>
<g font-size="2">
<text x="43.9" y="2.1">5</text>
<text x="126" y="2.1">4</text>
<text x="208.2" y="2.1">3</text>
<text x="290.2" y="2.1">2</text>
<text x="372.4" y="2.1">1</text>
<text x=".8" y="37">D</text>
<text x="414.1" y="37">D</text>
<text x=".8" y="102">C</text>
<text x="414.1" y="102">C</text>
<text x=".8" y="166.9">B</text>
<text x="414.1" y="166.9">B</text>
<text x=".8" y="231.9">A</text>
<text x="414.1" y="231.9">A</text>
<text x="43.9" y="264.6">5</text>
<text x="126" y="264.6">4</text>
<text x="208.2" y="264.6">3</text>
<text x="290.2" y="264.6">2</text>
<text x="372.4" y="264.6">1</text>
</g>
</svg>
